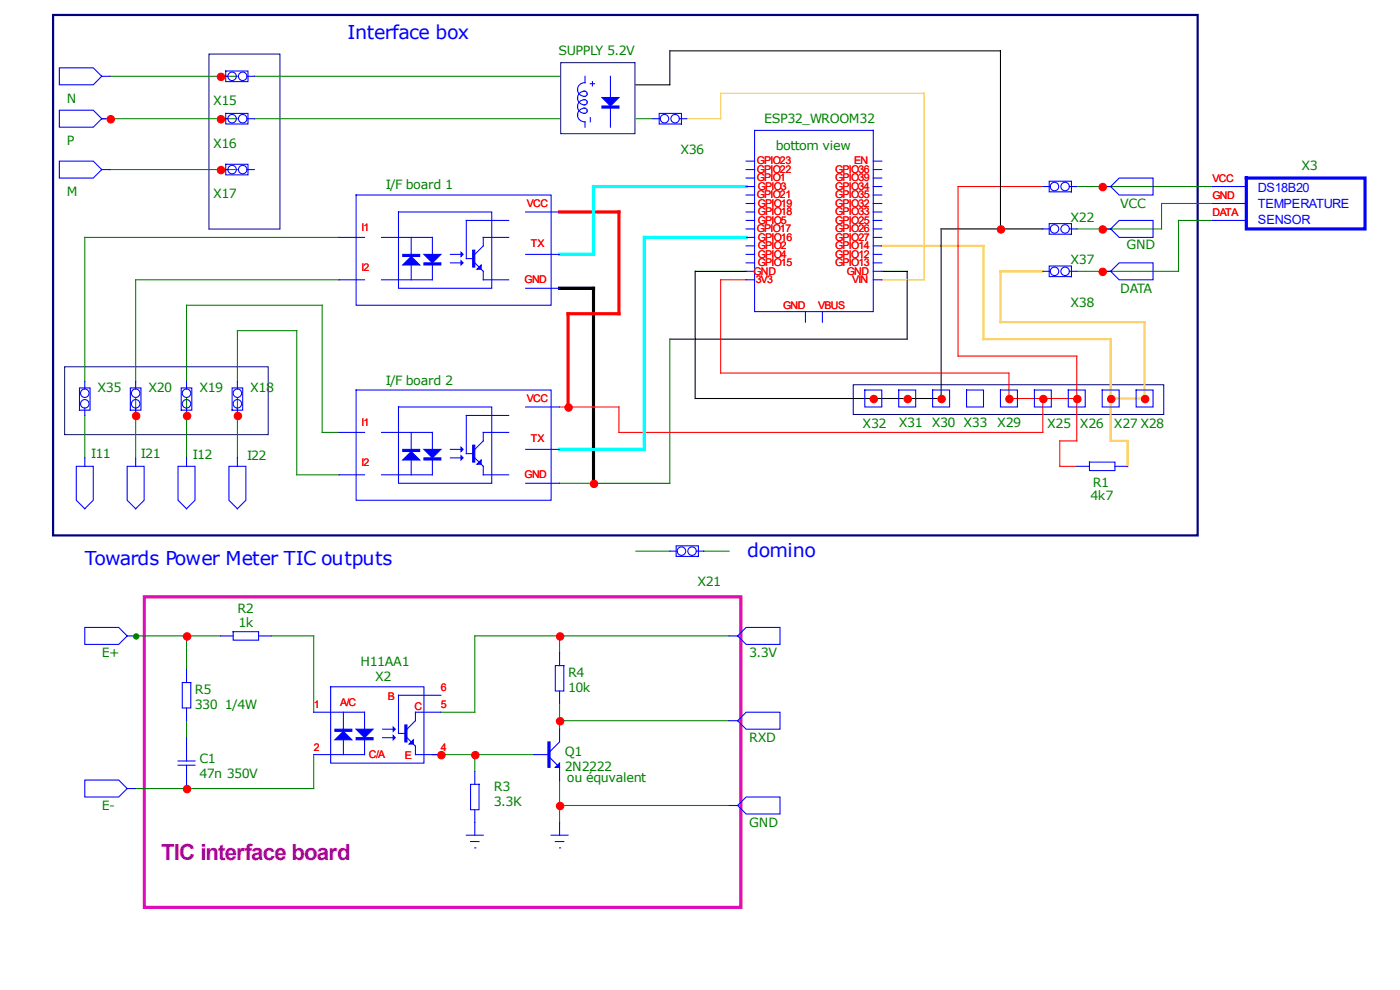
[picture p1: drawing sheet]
<svg xmlns="http://www.w3.org/2000/svg" width="297mm" height="210mm" viewBox="0 0 297 210" stroke-linecap="round" stroke-linejoin="round" font-family="sans-serif">
<path d="M44.3 11.5h15.1v37.1h-15.1zM119 13.3h15.7v15.1h-15.7zM13.7 77.8h43.2v14.4h-43.2zM181 81.6h65.9v6.3h-65.9z" fill="none" stroke="#000080" stroke-width=".21"/>
<path d="M11.3 3.2h242.8v110.4h-242.8z" fill="none" stroke="#000080" stroke-width=".47"/>
<path d="M30.6 126.6h126.6v65.9h-126.6z" fill="none" stroke="#de0cbe" stroke-width=".68" stroke-linecap="butt"/>
<g fill="none" stroke="#008000" stroke-width=".22">
<path d="M23.4 16.2h27M54 16.2h64.7M21.6 25.2h28.8M23.4 36h27M54 25.2h64.7M134.9 25.2h3.6M228.4 39.6h28.8M71.9 59.4h-43.1v21.5M71.9 50.4h-53.9v30.5M257.2 43.2h-10.8v5.4h-18M257.2 46.8h-7.2v10.8h-21.6M142.1 71.9v30.6"/>
<path d="M18 88.1v9M28.8 84.5v12.6M39.6 80.9v-16.1h28.7v26.9h3.6M39.6 84.5v12.6M50.4 80.9v-10.8h12.6v30.6h8.9M50.4 84.5v12.6M118.7 102.5h7.2M134.9 116.9h7.2M149.3 116.9h5.4M28.8 134.9h18M39.6 134.9v7.2M57.6 134.9h9v16.2"/>
<path d="M118.7 134.9v3.6M154.7 134.9h-54v16.2h-7.2M39.6 152.9v3.6M118.7 152.9h36M118.7 149.3v5.4M66.6 160.1v7.2h-37.8M91.7 160.1h21.6M100.7 160.1v3.6M118.7 165.5v9M118.7 170.9h36"/>
</g>
<path d="M134.9 18h7.2v-7.2h70.1v37.8M187.1 57.6h5.4v14.3h-50.4M221.2 48.6h-21.5v35.9h-52.2v-26.9h10.8M125.9 102.5h16.2" fill="none" stroke="#000" stroke-width=".22"/>
<path d="M118.7 45h12.6v21.6h-10.8v19.7" fill="none" stroke="#f00" stroke-width=".67"/>
<path d="M221.2 39.6h-17.9v35.9h25.1v18h-3.6v5.4h3.6M158.3 59.4h-5.4v19.7h61.1v5.4h14.4M221.2 84.5v7.2h-89.9v-5.4h-12.6" fill="none" stroke="#f00" stroke-width=".22"/>
<path d="M187.1 52.2h21.6v19.7h26.9v21.6h3.6v5.4M221.2 57.6h-9v10.7h30.6v16.2h-7.2" fill="none" stroke="#fdd844" stroke-width=".45"/>
<path d="M118.7 61.2h7.2v41.3" fill="none" stroke="#000" stroke-width=".67"/>
<path d="M158.3 39.6h-32.4v14.4h-7.2M158.3 50.4h-21.6v44.9h-18" fill="none" stroke="#0ff" stroke-width=".67"/>
<path d="M145.7 25.2h7.2v-5.4h43.2v39.6h-9" fill="none" stroke="#fcad2a" stroke-width=".22"/>
<g fill="none" stroke="#00f" stroke-width=".22">
<path d="M12.6 14.4h7.2l1.8 1.8-1.8 1.8h-7.2zM21.6 16.2h1.8M46.8 16.2h1.5M47.9 15.1h4.7v2.2h-4.7zM52.4 16.2h1.6M123.9 19.3l.3 .1a.54 .54 0 0 1 .4 .5 .54 .54 0 0 1-.4 .5l-.3 .1M124.1 16.2v1.3a1.46 1.46 0 0 0-1.6 1.5 1.46 1.46 0 0 0 1.6 1.5M124.1 19.3a1.46 1.46 0 0 0-1.6 1.5 1.46 1.46 0 0 0 1.6 1.5M125.2 17.8h.9M125.7 17.3v.9M129.5 16.2v4.5M12.6 23.4h7.2l1.8 1.8-1.8 1.8h-7.2z"/>
<path d="M12.6 34.2h7.2l1.8 1.8-1.8 1.8h-7.2zM21.6 25.2h1.8M21.6 36h1.8M46.8 25.2h1.5M46.8 36h1.5M47.9 24.1h4.7v2.2h-4.7zM47.9 34.9h4.7v2.2h-4.7zM52.4 25.2h1.6M52.4 36h1.6M123.9 22.9l.3 .1a.54 .54 0 0 1 .4 .5 .54 .54 0 0 1-.4 .5l-.3 .1M123.9 21.1l.3 .1a.54 .54 0 0 1 .4 .5 .54 .54 0 0 1-.4 .5l-.3 .1M124.1 22.9a1.46 1.46 0 0 0-1.6 1.5 1.46 1.46 0 0 0 1.6 1.5v1.1"/>
<path d="M124.1 21.1a1.46 1.46 0 0 0-1.6 1.5 1.46 1.46 0 0 0 1.6 1.5M125.2 25v.9M129.5 22.5v4.5M138.5 25.2h1.6M139.8 24.1h4.8v2.2h-4.8zM144.1 25.2h1.6M158.3 39.6h1.8M158.3 36h1.8M158.3 34.2h1.8M158.3 37.8h1.8M160.1 27.7h25.2v38.4h-25.2zM185.3 39.6h1.8"/>
<path d="M185.3 36h1.8M185.3 34.2h1.8M185.3 37.8h1.8M221.2 39.6h1.6M222.6 38.4h4.7v2.3h-4.7zM226.9 39.6h1.5M233.8 39.6h1.8M237.4 37.8h7.2v3.6h-7.2l-1.8-1.8zM257.2 39.6h7.2M71.9 59.4h5.4M71.9 50.4h5.4M75.5 41.4h41.4v23.4h-41.4z"/>
<path d="M80.9 50.4h10.8v9h-10.8M84.5 45h19.8v16.2h-19.8zM87.2 50.4v3.6M87.2 55.8v3.6M95.6 54h2.2M95.6 55.8h2.2M100.7 55.8l1.8 1.8v1.8h5.4M107.9 50.4h-5.4v1.8l-1.8 1.8M107.9 46.8h-9v8.1h1.4M111.5 45h7.2M111.5 54h7.2M158.3 45h1.8"/>
<path d="M158.3 59.4h1.8M158.3 50.4h1.8M158.3 54h1.8M158.3 55.8h1.8M158.3 46.8h1.8M158.3 43.2h1.8M158.3 48.6h1.8M158.3 57.6h1.8M158.3 41.4h1.8M158.3 52.2h1.8M185.3 45h1.8M185.3 59.4h1.8"/>
<path d="M185.3 50.4h1.8M185.3 54h1.8M185.3 55.8h1.8M185.3 46.8h1.8M185.3 43.2h1.8M185.3 48.6h1.8M185.3 57.6h1.8M185.3 41.4h1.8M185.3 52.2h1.8M221.2 48.6h1.6M221.2 57.6h1.6M222.6 47.4h4.7v2.3h-4.7z"/>
<path d="M222.6 56.4h4.7v2.3h-4.7zM226.9 48.6h1.5M226.9 57.6h1.5M233.8 48.6h1.8M233.8 57.6h1.8M235.6 57.6l1.8-1.8h7.2v3.6h-7.2zM237.4 46.8h7.2v3.6h-7.2l-1.8-1.8zM257.2 46.8h7.2M257.2 43.2h7.2M111.5 61.2h7.2M170.9 66.1v2.2M174.5 66.1v2.2"/>
<path d="M16.2 98.9h3.6v7.2l-1.8 1.8-1.8-1.8zM16.9 82.3h2.2v4.7h-2.2zM18 80.9v1.6M18 86.6v1.5M18 97.1v1.8M27 98.9h3.6v7.2l-1.8 1.8-1.8-1.8zM27.7 82.3h2.2v4.7h-2.2zM28.8 80.9v1.6M28.8 86.6v1.5M28.8 97.1v1.8M37.8 98.9h3.6v7.2l-1.8 1.8-1.8-1.8zM38.4 82.3h2.3v4.7h-2.3z"/>
<path d="M39.6 80.9v1.6M39.6 86.6v1.5M39.6 97.1v1.8M48.6 98.9h3.6v7.2l-1.8 1.8-1.8-1.8zM49.2 82.3h2.3v4.7h-2.3zM50.4 80.9v1.6M50.4 86.6v1.5M50.4 97.1v1.8M71.9 91.7h5.4M75.5 82.7h41.4v23.4h-41.4zM80.9 91.7h10.8v9h-10.8M84.5 86.3h19.8v16.2h-19.8z"/>
<path d="M87.2 91.7v3.6M87.2 97.1v3.6M95.6 95.3h2.2M95.6 97.1h2.2M100.7 97.1l1.8 1.8v1.8h5.4M107.9 91.7h-5.4v1.8l-1.8 1.8M107.9 88.1h-9v8.1h1.4M111.5 86.3h7.2M111.5 95.3h7.2M183.5 82.7h3.6v3.6h-3.6zM190.7 82.7h3.6v3.6h-3.6zM197.9 82.7h3.6v3.6h-3.6z"/>
<path d="M205.1 82.7h3.6v3.6h-3.6zM212.2 82.7h3.6v3.6h-3.6zM219.4 82.7h3.6v3.6h-3.6zM226.6 82.7h3.6v3.6h-3.6zM228.4 98.9h2.7M231.1 98h5.4v1.8h-5.4zM233.8 82.7h3.6v3.6h-3.6zM236.5 98.9h2.7M241 82.7h3.6v3.6h-3.6zM71.9 100.7h5.4M111.5 102.5h7.2M142.1 116.9h1.6"/>
<path d="M143.4 115.8h4.8v2.2h-4.8zM147.7 116.9h1.6M18 133.1h7.2l1.8 1.8-1.8 1.8h-7.2zM27 134.9h1.8M46.8 134.9h2.7M49.5 134h5.4v1.8h-5.4zM54.9 134.9h2.7M118.7 138.5v2.7M154.7 134.9h1.8M156.5 134.9l1.8-1.8h7.2v3.6h-7.2zM38.7 144.8h1.8v5.4h-1.8zM39.6 142.1v2.7"/>
<path d="M39.6 150.2v2.7M39.6 156.5v4.9M66.6 151.1h10.7v9h-10.7M70.1 145.7h19.8v16.2h-19.8zM72.8 151.1v3.6M72.8 156.5v3.6M81.2 156.5h2.2M81.2 154.7h2.2M86.3 156.5l1.8 1.8v1.8h5.4M93.5 151.1h-5.4v1.8l-1.8 1.8M93.5 147.5h-9v8.1h1.4M117.8 141.2h1.8v5.4h-1.8z"/>
<path d="M118.7 154.7v2.7l-2.2 2.2M118.7 146.6v2.7M154.7 152.9h1.8M156.5 152.9l1.8-1.8h7.2v3.6h-7.2zM18 165.5h7.2l1.8 1.8-1.8 1.8h-7.2zM27 167.3h1.8M37.8 161.4h3.6M37.8 162.3h3.6M39.6 162.3v5M98.9 177.2h3.6M99.8 166.4h1.8v5.4h-1.8zM99.8 178.5h1.8"/>
<path d="M100.7 179.9h.1M100.7 163.7v2.7M100.7 171.8v5.4M113.3 160.1h2.9M116.5 160.5l2.2 2.3v2.7M116.9 177.2h3.6M117.8 178.5h1.8M118.7 179.9h.1M118.7 174.5v2.7M154.7 170.9h1.8M158.3 169.1h7.2v3.6h-7.2l-1.8-1.8z"/>
<circle cx="49.2" cy="16.2" r=".9"/>
<circle cx="51.5" cy="16.2" r=".9"/>
<circle cx="49.2" cy="25.2" r=".9"/>
<circle cx="49.2" cy="36" r=".9"/>
<circle cx="51.5" cy="36" r=".9"/>
<circle cx="51.5" cy="25.2" r=".9"/>
<circle cx="141" cy="25.2" r=".9"/>
<circle cx="143.2" cy="25.2" r=".9"/>
<circle cx="223.7" cy="39.6" r=".9"/>
<circle cx="226" cy="39.6" r=".9"/>
<circle cx="223.7" cy="48.6" r=".9"/>
<circle cx="223.7" cy="57.6" r=".9"/>
<circle cx="226" cy="57.6" r=".9"/>
<circle cx="226" cy="48.6" r=".9"/>
<circle cx="18" cy="83.4" r=".9"/>
<circle cx="18" cy="85.7" r=".9"/>
<circle cx="28.8" cy="83.4" r=".9"/>
<circle cx="28.8" cy="85.7" r=".9"/>
<circle cx="39.6" cy="83.4" r=".9"/>
<circle cx="39.6" cy="85.7" r=".9"/>
<circle cx="50.4" cy="85.7" r=".9"/>
<circle cx="50.4" cy="83.4" r=".9"/>
<circle cx="144.6" cy="116.9" r=".9"/>
<circle cx="146.8" cy="116.9" r=".9"/>
</g>
<g fill="#00f" stroke="#00f" stroke-width=".22">
<path d="M127.7 20.7h3.6l-1.8 1.8z"/>
<path d="M87.2 54.4l1.8 1.8h-3.6z"/>
<path d="M101.2 57.1l.9-.9v.9z"/>
<path d="M89.9 54h3.6l-1.8 1.8z"/>
<path d="M97.8 55.3l.5 .5-.5 .4z"/>
<path d="M97.8 53.5l.5 .5-.5 .4z"/>
<path d="M118.7 161.9v.9h-.9z"/>
<path d="M72.8 155.1l1.8 1.8h-3.6z"/>
<path d="M87.7 156.9v.9h-.9z"/>
<path d="M75.5 154.7h3.6l-1.8 1.8z"/>
<path d="M83.4 156l.5 .5-.5 .4z"/>
<path d="M83.4 154.2l.5 .5-.5 .4z"/>
<path d="M87.2 95.8l1.8 1.8h-3.6z"/>
<path d="M102.1 97.6v.9h-.9z"/>
<path d="M89.9 95.3h3.6l-1.8 1.8z"/>
<path d="M97.8 96.7l.5 .4-.5 .5z"/>
<path d="M97.8 94.9l.5 .4-.5 .5z"/>
<path d="M127.7 22.5h3.6v.4h-3.6z" fill-rule="evenodd"/>
<path d="M100.3 53.1h.4v3.6h-.4z" fill-rule="evenodd"/>
<path d="M85.4 54h3.6v.4h-3.6z" fill-rule="evenodd"/>
<path d="M89.9 55.8h3.6v.4h-3.6z" fill-rule="evenodd"/>
<path d="M116.2 157.4h.5v5.4h-.5z" fill-rule="evenodd"/>
<path d="M85.9 153.8h.4v3.6h-.4z" fill-rule="evenodd"/>
<path d="M71 154.7h3.6v.4h-3.6z" fill-rule="evenodd"/>
<path d="M75.5 156.5h3.6v.4h-3.6z" fill-rule="evenodd"/>
<path d="M100.3 94.4h.4v3.6h-.4z" fill-rule="evenodd"/>
<path d="M85.4 95.3h3.6v.5h-3.6z" fill-rule="evenodd"/>
<path d="M89.9 97.1h3.6v.5h-3.6z" fill-rule="evenodd"/>
</g>
<path d="M264.4 37.8h25.2v10.8h-25.2z" fill="none" stroke="#00f" stroke-width=".67"/>
<g fill="#f00" stroke="#f00" stroke-width=".22">
<circle cx="46.9" cy="16.3" r=".79"/>
<circle cx="23.5" cy="25.3" r=".79"/>
<circle cx="46.9" cy="25.3" r=".79"/>
<circle cx="46.9" cy="36.1" r=".79"/>
<circle cx="233.9" cy="39.7" r=".79"/>
<circle cx="212.4" cy="48.7" r=".79"/>
<circle cx="233.9" cy="48.7" r=".79"/>
<circle cx="233.9" cy="57.7" r=".79"/>
<circle cx="185.4" cy="84.7" r=".79"/>
<circle cx="192.6" cy="84.7" r=".79"/>
<circle cx="199.8" cy="84.7" r=".79"/>
<circle cx="214.2" cy="84.7" r=".79"/>
<circle cx="221.4" cy="84.7" r=".79"/>
<circle cx="228.5" cy="84.7" r=".79"/>
<circle cx="235.7" cy="84.7" r=".79"/>
<circle cx="242.9" cy="84.7" r=".79"/>
<circle cx="120.6" cy="86.4" r=".79"/>
<circle cx="28.9" cy="88.2" r=".79"/>
<circle cx="39.7" cy="88.2" r=".79"/>
<circle cx="50.5" cy="88.2" r=".79"/>
<circle cx="126" cy="102.6" r=".79"/>
<circle cx="39.7" cy="135" r=".79"/>
<circle cx="118.8" cy="135" r=".79"/>
<circle cx="118.8" cy="153" r=".79"/>
<circle cx="93.6" cy="160.2" r=".79"/>
<circle cx="100.8" cy="160.2" r=".79"/>
<circle cx="39.7" cy="167.4" r=".79"/>
<circle cx="118.8" cy="171" r=".79"/>
</g>
<circle cx="28.9" cy="135" r=".56" fill="#008000" stroke="#008000" stroke-width=".22"/>
<text font-size="4.7" fill="#b80791" x="34.2" y="182.5">TIC interface board</text>
<g font-size="4" fill="#00f">
<text x="73.7" y="8.3">Interface box</text>
<text x="18" y="119.8">Towards Power Meter TIC outputs</text>
<text x="158.5" y="118.1">domino</text>
</g>
<g font-size="2.7" fill="#008000">
<text x="118.5" y="11.7">SUPPLY 5.2V</text>
<text x="14.2" y="21.8">N</text>
<text x="45.2" y="22.3">X15</text>
<text x="162.1" y="26.1">ESP32_WROOM32</text>
<text x="14.2" y="30.9">P</text>
<text x="45.2" y="31.3">X16</text>
<text x="144.4" y="32.6">X36</text>
<text x="164.6" y="31.8">bottom view</text>
<text x="14.2" y="41.7">M</text>
<text x="81.8" y="40.1">I/F board 1</text>
<text x="276.1" y="36">X3</text>
<text x="45.2" y="42.1">X17</text>
<text x="227.1" y="47">X22</text>
<text x="237.7" y="44.1">VCC</text>
<text x="239" y="52.9">GND</text>
<text x="227.1" y="56">X37</text>
<text x="227.1" y="65">X38</text>
<text x="237.7" y="62.1">DATA</text>
<text x="20.7" y="83.2">X35</text>
<text x="31.5" y="83.2">X20</text>
<text x="42.3" y="83.2">X19</text>
<text x="53" y="83.2">X18</text>
<text x="81.8" y="81.7">I/F board 2</text>
<text x="183" y="90.9">X32</text>
<text x="190.7" y="90.7">X31 X30 X33</text>
<text x="211.6" y="90.7">X29</text>
<text x="222.1" y="90.9">X25</text>
<text x="229.1" y="90.9">X26</text>
<text x="236.3" y="90.9">X27 X28</text>
<text x="19.3" y="97.2">I11</text>
<text x="29.9" y="97.2">I21</text>
<text x="40.9" y="97.4">I12</text>
<text x="52.4" y="97.6">I22</text>
<text x="231.4" y="106.2">4k7</text>
<text x="231.8" y="103.3">R1</text>
<text x="148" y="124.4">X21</text>
<text x="50.4" y="130">R2</text>
<text x="50.6" y="132.9">1k</text>
<text x="21.6" y="139.4">E+</text>
<text x="76.5" y="141.3">H11AA1</text>
<text x="120.5" y="143.7">R4</text>
<text x="159" y="139.4">3.3V</text>
<text x="41.4" y="147.3">R5</text>
<text x="79.6" y="144.4">X2</text>
<text x="120.5" y="146.9">10k</text>
<text x="41.4" y="150.5">330 1/4W</text>
<text x="42.3" y="161.9">C1</text>
<text x="119.8" y="160.4">Q1</text>
<text x="159" y="157.4">RXD</text>
<text x="42.3" y="165.1">47n 350V</text>
<text x="104.8" y="167.8">R3</text>
<text x="119.8" y="163.5">2N2222</text>
<text x="120.3" y="166">ou équvalent</text>
<text x="21.6" y="171.8">E-</text>
<text x="104.8" y="170.9">3.3K</text>
<text x="159" y="175.4">GND</text>
</g>
<g font-size="2.7" fill="#00f">
<text x="266.9" y="40.7">DS18B20</text>
<text x="266.9" y="44.1">TEMPERATURE</text>
<text x="266.9" y="47.4">SENSOR</text>
</g>
<g font-size="2.2" fill="#f00">
<text x="160.5" y="34.8">GPIO23</text>
<text x="181.2" y="34.8">EN</text>
<text x="160.5" y="36.7">GPIO22</text>
<text x="160.5" y="38.4">GPIO1</text>
<text x="160.7" y="40.3">GPIO3</text>
<text x="177.2" y="36.7">GPIO36</text>
<text x="177.2" y="38.4">GPIO39</text>
<text x="177.2" y="40.3">GPIO34</text>
<text x="257.2" y="38.7">VCC</text>
<text x="111.8" y="43.9">VCC</text>
<text x="160.5" y="42">GPIO21</text>
<text x="160.7" y="43.9">GPIO19</text>
<text x="160.7" y="45.6">GPIO18</text>
<text x="160.7" y="47.5">GPIO5</text>
<text x="177.2" y="42">GPIO35</text>
<text x="177.2" y="43.9">GPIO32</text>
<text x="177.2" y="45.6">GPIO33</text>
<text x="177.2" y="47.5">GPIO25</text>
<text x="257.2" y="42.3">GND</text>
<text x="257.2" y="45.9">DATA</text>
<text x="76.7" y="49">I1</text>
<text x="112.6" y="52.4">TX</text>
<text x="160.5" y="49.2">GPIO17</text>
<text x="160.7" y="51.1">GPIO16</text>
<text x="160.7" y="52.8">GPIO2</text>
<text x="177.2" y="49.2">GPIO26</text>
<text x="177.2" y="51.1">GPIO27</text>
<text x="177.2" y="52.8">GPIO14</text>
<text x="76.7" y="57.6">I2</text>
<text x="159.9" y="58.3">GND</text>
<text x="160.7" y="54.7">GPIO4</text>
<text x="160.7" y="56.4">GPIO15</text>
<text x="177.2" y="54.7">GPIO12</text>
<text x="177.2" y="56.4">GPIO13</text>
<text x="179.7" y="58.3">GND</text>
<text x="111.3" y="60">GND</text>
<text x="160.3" y="60">3V3</text>
<text x="166.2" y="65.4">GND</text>
<text x="173.6" y="65.4">VBUS</text>
<text x="180.8" y="60">VIN</text>
<text x="111.8" y="85.2">VCC</text>
<text x="76.7" y="90.4">I1</text>
<text x="112.6" y="93.8">TX</text>
<text x="76.7" y="98.9">I2</text>
<text x="111.3" y="101.4">GND</text>
<text x="72.2" y="149.7">A/C</text>
<text x="82.3" y="148.4">B</text>
<text x="93.5" y="146.6">6</text>
<text x="66.5" y="150.2">1</text>
<text x="87.9" y="150.7">C</text>
<text x="93.5" y="150.2">5</text>
<text x="66.5" y="159.2">2</text>
<text x="78.2" y="160.8">C/A</text>
<text x="85.9" y="161">E</text>
<text x="93.5" y="159.2">4</text>
</g>
</svg>
